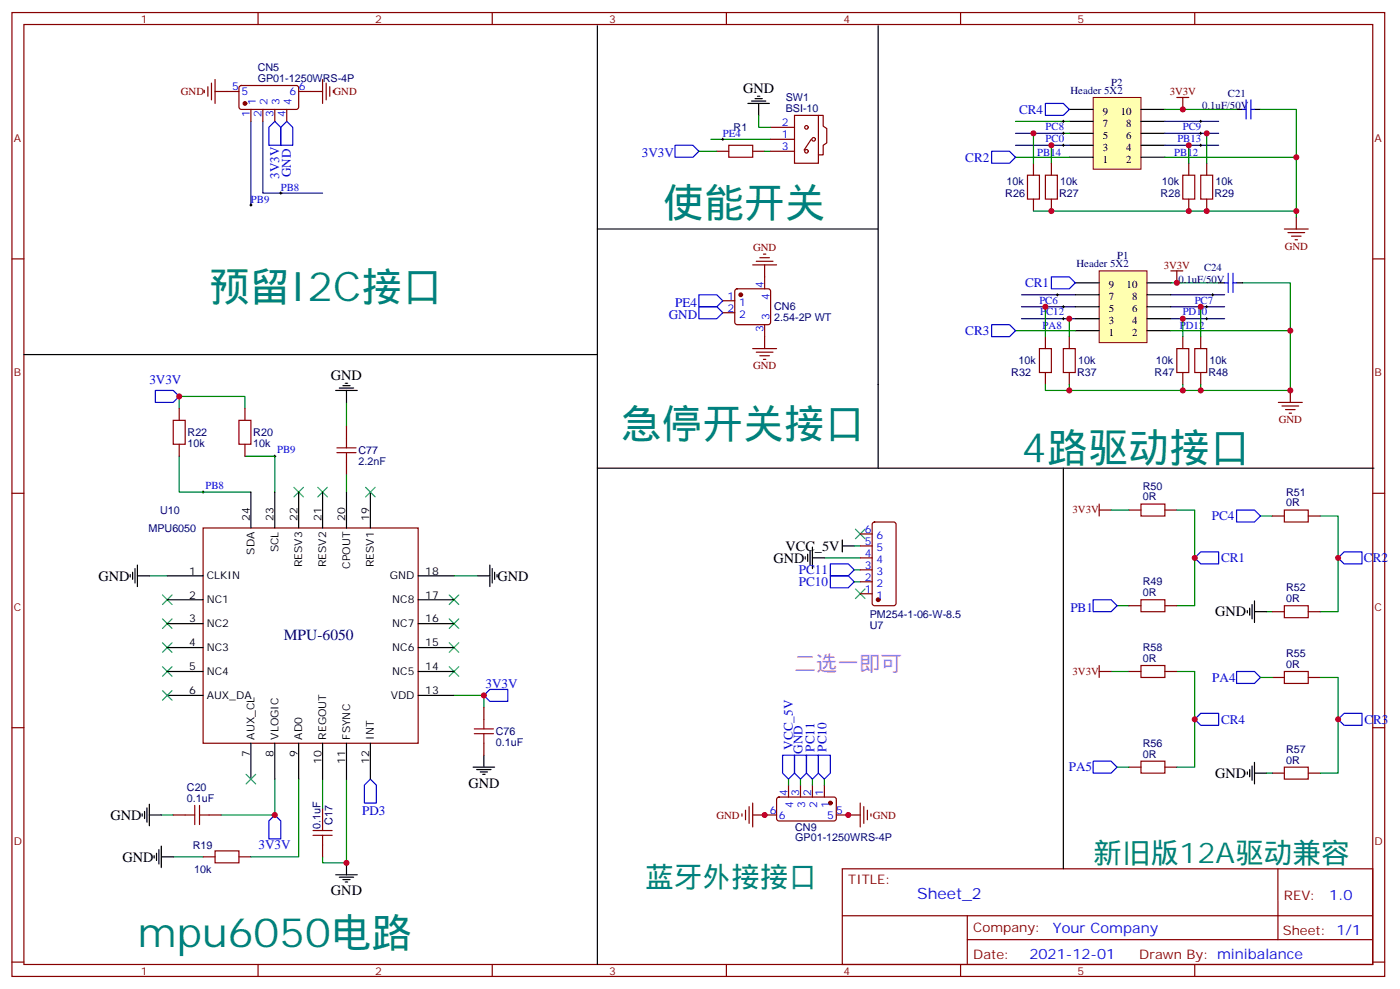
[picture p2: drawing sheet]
<svg xmlns="http://www.w3.org/2000/svg" width="413mm" height="292mm" viewBox="0 0 413 292" stroke-linecap="round" stroke-linejoin="round" font-family="sans-serif">
<g fill="none" stroke="#870000" stroke-width=".35">
<path d="M3.5 3.7h405.4v284.3h-405.4zM7.1 7.2h398.2v277.3h-398.2zM76.2 3.7v3.5M145.3 3.7v3.5M214.5 3.7v3.5M283.6 3.7v3.5M352.8 3.7v3.5M3.5 76.4h3.6M405.3 76.4h3.6M3.5 145.5h3.6M405.3 145.5h3.6M3.5 214.7h3.6"/>
<path d="M405.3 214.7h3.6M248.7 256.3h156.6v28.2h-156.6zM377.3 256.3v20.9M248.7 270.1h156.5M285.6 277.2h119.6M285.6 270.1v14.2M3.5 283.8h3.6M76.2 284.5v3.5M145.3 284.5v3.5M214.5 284.5v3.5M283.6 284.5v3.5M352.8 284.5v3.5"/>
<path d="M405.3 283.8h3.6"/>
</g>
<path d="M74.1 35.8v24.7M77.6 35.8v21.2h17.6" fill="none" stroke="#000080" stroke-width=".35"/>
<path d="M176.4 7.6v276.9" fill="none" stroke="#000" stroke-width=".35"/>
<path d="M322.8 28.8h14.1v21.1h-14.1z" fill="#ffffb0" stroke="#800000" stroke-width=".3"/>
<g fill="none" stroke="#000" stroke-width=".35">
<path d="M259.3 7.6v130.5M220.8 30.5h6.4M221.9 29.8h4.2M223 29.1h2.1M223.7 28.4h.7M224 30.5v3.5M315.7 39.3h7.1M315.7 35.8h7.1M315.7 32.3h7.1M336.9 39.3h7.1M336.9 35.8h7.1M336.9 32.3h7.1"/>
<path d="M315.7 46.4h7.1M315.7 42.9h7.1M336.9 46.4h7.1M336.9 42.9h7.1M7.1 104.6h169.3M99.1 115.2h6.4M100.2 114.5h4.2M101.2 113.8h2.2M102 113.1h.7M102.3 115.2v3.5M176.4 138.1h229.3M74.1 145.2v10.6"/>
<path d="M81.1 145.2v10.6M88.2 145.2v10.6M95.2 145.2v10.6M102.3 145.2v10.6M109.4 145.2v10.6M38.5 169.5v.7M39.2 168.8v2.1M39.9 167.7v4.3M40.6 169.9h3.5M40.6 166.7v6.3M49.4 169.9h10.6M49.4 176.9h10.6"/>
<path d="M123.5 169.9h10.6M123.5 176.9h10.6M141.1 169.9h3.5M144.6 166.7v6.3M145.3 167.7v4.3M146 168.8v2.1M146.8 169.5v.7M49.4 184h10.6M49.4 191h10.6M49.4 198.1h10.6M123.5 184h10.6M123.5 191h10.6"/>
<path d="M123.5 198.1h10.6M49.4 205.1h10.6M74.1 219.3v10.5M81.1 219.3v10.5M88.2 219.3v10.5M95.2 219.3v10.5M102.3 219.3v10.5M109.4 219.3v10.5M123.5 205.1h10.6M42.7 239.4v2.1M43.4 238.3v4.2M44.1 237.2v6.4"/>
<path d="M139.7 226.3h6.3M140.8 227h4.2M141.8 227.7h2.1M142.5 228.4h.7M142.9 222.8v3.5M42 240.1v.7M44.1 240.4h3.5M45.5 252.4v.7M46.2 251.7v2.1M46.9 250.6v4.3M47.6 252.8h3.6M47.6 249.6v6.3"/>
<path d="M99.1 258.1h6.4M100.2 258.8h4.2M101.2 259.5h2.2M102.3 254.5v3.6M102 260.2h.7"/>
</g>
<path d="M299.9 39.3h14.1M344 39.3h15.8M344 35.8h15.8M299.9 42.9h15.8M344 42.9h15.8M301.6 87h15.9M301.6 90.5h15.9M301.6 94h15.9M345.7 87h15.9M345.7 90.5h15.9M345.7 94h15.9" fill="none" stroke="#000080" stroke-width=".35"/>
<g fill="none" stroke="#800000" stroke-width=".35">
<path d="M60.3 26.6v.7M61.4 25.6v2.8M62.4 24.5v5M63.5 27h3.5M63.5 23.5v7M91.7 27h3.5M95.2 23.5v7M96.3 24.5v5M97.4 25.6v2.8M98.4 26.6v.7M347.5 28.8h3.5M349.2 28.8v3.5"/>
<path d="M222.2 78.1h7.1M223.3 77.1h4.9M224.4 76h2.8M225.4 75h.7M225.8 78.1v3.6M379.2 67.6h7.1M380.3 68.6h4.9M381.4 69.7h2.8M382.4 70.7h.7M382.8 64v3.6M225.8 99.3v3.5M222.2 102.8h7.1"/>
<path d="M223.3 103.9h4.9M224.4 105h2.8M225.4 106h.7M377.5 118.7h7M378.5 119.8h5M381 115.2v3.5M379.6 120.8h2.8M380.6 121.9h.8M60 155.8h63.5v63.5h-63.5zM220.1 239v2.8M221.2 237.9v5M222.2 236.9v7"/>
<path d="M254 236.9v7M255.1 237.9v5M256.1 239v2.8M219.1 240.1v.7M222.2 240.4h3.6M250.5 240.4h3.5M257.2 240.1v.7"/>
</g>
<path d="M81.1 35.8l1.8 1.8v5.3h-3.5v-5.3zM84.7 35.8l1.7 1.8v5.3h-3.5v-5.3zM199.3 42.9h5.3l1.8 1.7-1.8 1.8h-5.3zM206.4 87h5.3l1.7 1.7-1.7 1.8h-5.3zM206.4 90.5h5.3l1.7 1.8-1.7 1.7h-5.3zM45.9 115.2h5.3l1.7 1.7-1.7 1.8h-5.3zM142.9 205.1l1.7-1.7h5.3v3.5h-5.3zM109.4 229.8l1.7 1.8v5.3h-3.5v-5.3zM234.6 222.8h3.5v5.3l-1.7 1.7-1.8-1.7zM238.1 222.8h3.6v5.3l-1.8 1.7-1.8-1.7zM241.7 222.8h3.5v5.3l-1.8 1.7-1.7-1.7zM81.1 240.4l1.8 1.8v5.3h-3.5v-5.3z" fill="none" stroke="#00f" stroke-width=".35"/>
<g fill="none" stroke="#a10000" stroke-width=".35">
<path d="M215.2 42.9h7v3.5h-7zM303.4 51.7h3.5v7h-3.5zM308.7 51.7h3.5v7h-3.5zM349.2 51.7h3.6v7h-3.6zM354.5 51.7h3.6v7h-3.6zM306.9 102.8h3.5v7.1h-3.5zM314 102.8h3.5v7.1h-3.5zM347.5 102.8h3.5v7.1h-3.5zM352.8 102.8h3.5v7.1h-3.5zM51.2 124h3.5v7.1h-3.5zM70.6 124h3.5v7.1h-3.5zM99.5 133.5h5.6"/>
<path d="M99.5 132.1h5.6M102.3 129.3v2.8M102.3 133.5v2.8M140.1 216.4h5.6M140.1 215h5.6M142.9 212.2v2.8M142.9 216.4v2.9M57.5 237.6v5.6M58.9 237.6v5.6M54.7 240.4h2.8M58.9 240.4h2.8M63.5 251h7.1v3.5h-7.1z"/>
<path d="M92.4 245h5.7M92.4 246.4h5.7M95.2 242.2v2.8M95.2 246.4v2.8"/>
</g>
<g fill="none" stroke="#870000" stroke-width=".35">
<path d="M67 27h3.6M70.8 25.4l.5-.2 16.5 .1 .4 .6-.1 5.9-.6 .5-16.5-.1-.4-.6v-5.7zM74.1 32.3v3.5M77.6 32.3v3.5M81.1 32.3v3.5M84.7 32.3v3.5M88.2 27h3.5M227.5 37.6h7.1M234.6 34h7.1v14.2h-7.1zM241.7 34h1.4v3.2l1 .7v4.3l-1 .7v2.8h-1.4M211.7 44.6h3.5M222.2 44.6h3.6"/>
<path d="M227.5 44.6h7.1M227.5 41.1h7.1M239.5 41.1l-2.1 3.2M305.2 48.2v3.5M305.2 58.7v3.6M310.4 48.2v3.5M310.4 58.7v3.6M351 48.2v3.5M351 58.7v3.6M356.3 48.2v3.5M356.3 58.7v3.6M213.4 88.7h3.6"/>
<path d="M213.4 92.3h3.6M217.2 85.4l.5-.2h9.1l.5 .2 .2 .5v9.2l-.2 .5-.5 .2h-9.1l-.5-.3-.2-.4v-9.2zM225.8 81.7v3.5M225.8 95.8v3.5M308.7 99.3v3.5M315.7 99.3v3.5M349.2 99.3v3.5M354.5 99.3v3.5M308.7 109.9v3.5M315.7 109.9v3.5M349.2 109.9v3.5M354.5 109.9v3.5"/>
<path d="M52.9 120.5v3.5M52.9 131.1v3.5M72.3 120.5v3.5M72.3 131.1v3.5M102.3 125.8v3.5M102.3 136.3v3.6M142.9 208.7v3.5M142.9 219.3v3.5M95.2 238.7v3.5M229.5 235.3l.5-.2 16.5 .1 .4 .6v6l-.7 .4-16.5-.1-.4-.6v-5.7zM232.8 231.6v3.5M236.4 231.6v3.5"/>
<path d="M239.9 231.6v3.5M243.4 231.6v3.5M51.2 240.4h3.5M60 252.8h3.5M61.7 240.4h3.6M70.6 252.8h3.5M95.2 249.2v3.6M225.8 240.4h3.5M246.9 240.4h3.6"/>
<circle cx="238.1" cy="37.6" r=".53"/>
<circle cx="238.1" cy="44.6" r=".53"/>
<circle cx="240.2" cy="41.1" r=".53"/>
</g>
<g fill="none" stroke="#008700" stroke-width=".35">
<path d="M224 34v3.6h3.5M299.9 35.8h15.8M305.2 39.3v8.9M314 39.3h1.7M356.3 39.3v8.9M206.4 44.6h5.3M209.9 41.1h17.6M225.8 44.6h1.7M310.4 42.9v5.3M351 42.9v5.3M305.2 62.3h77.6v1.7M308.7 90.5v8.8"/>
<path d="M315.7 94v5.3M349.2 94v5.3M354.5 90.5v8.8M102.3 118.7v7.1M308.7 113.4v1.8h40.5M354.5 113.4v1.8M52.9 120.5v-3.6h19.4v3.6M52.9 134.6v10.6h21.2M72.3 134.6h8.8v10.6M102.3 139.9v5.3M44.1 169.9h5.3M134.1 169.9h7"/>
<path d="M134.1 205.1h8.8v3.6M81.1 229.8v10.6h-15.8M88.2 229.8v23h-14.1M95.2 229.8v8.9M102.3 229.8v24.7h-7.1v-1.7M47.6 240.4h3.6M51.2 252.8h8.8"/>
</g>
<g fill="none" stroke="#000" stroke-width=".3">
<path d="M313.6 35.8h.7M313.6 39.3h.7M314 35.5v.7M314 39v.7M354.2 35.8h.7M354.2 39.3h.7M354.5 35.5v.7M354.5 39v.7M82.5 57h.8M82.9 56.6v.7M213.1 41.1h.7M213.4 40.7v.8"/>
<path d="M313.6 42.9h.7M314 42.5v.7M354.2 42.9h.7M354.5 42.5v.7M73.7 60.5h.7M74.1 60.1v.8M311.9 87h.7M312.2 86.6v.7M313.6 94h.7M313.6 90.5h.7M314 90.1v.7M314 93.7v.7"/>
<path d="M356 94h.7M356 90.5h.7M356.3 90.1v.7M356.3 93.7v.7M357.7 87h.7M358.1 86.6v.7M80.8 134.6h.7M81.1 134.2v.7M59.6 145.2h.7M60 144.8v.7"/>
</g>
<g fill="#870000" stroke="#870000" stroke-width=".35">
<circle cx="218.7" cy="87" r=".53"/>
<circle cx="72.3" cy="30.5" r=".53"/>
<circle cx="245.2" cy="236.9" r=".53"/>
</g>
<g fill="none" stroke="#3c3" stroke-width=".35">
<path d="M86.8 143.8l2.8 2.8M89.6 143.8l-2.8 2.8M93.8 143.8l2.9 2.8M96.7 143.8l-2.9 2.8M107.9 143.8l2.9 2.8M110.8 143.8l-2.9 2.8M48 175.5l2.8 2.8M50.8 175.5l-2.8 2.8M132.6 175.5l2.9 2.8M135.5 175.5l-2.9 2.8M48 196.7l2.8 2.8M48 189.6l2.8 2.8"/>
<path d="M48 182.6l2.8 2.8M50.8 196.7l-2.8 2.8M50.8 189.6l-2.8 2.8M50.8 182.6l-2.8 2.8M132.6 196.7l2.9 2.8M132.6 189.6l2.9 2.8M132.6 182.6l2.9 2.8M135.5 196.7l-2.9 2.8M135.5 189.6l-2.9 2.8M135.5 182.6l-2.9 2.8M48 203.7l2.8 2.9M50.8 203.7l-2.8 2.9"/>
<path d="M72.7 228.4l2.8 2.8M75.5 228.4l-2.8 2.8"/>
</g>
<path d="M324.6 79.9h14.1v21.2h-14.1z" fill="#ffffb0" stroke="#800000" stroke-width=".3"/>
<g fill="none" stroke="#000" stroke-width=".35">
<path d="M365.1 32.3h1.8M370.4 32.3h1.8M317.5 97.5h7.1M317.5 94h7.1M317.5 90.5h7.1M317.5 87h7.1M317.5 83.4h7.1M338.7 97.5h7M338.7 94h7M338.7 90.5h7M338.7 87h7M338.7 83.4h7"/>
<path d="M359.8 83.4h1.8M365.1 83.4h1.8M314 138.1v118.2M248.7 159.3v3.5M237.8 164.2v.7M238.5 163.5v2.1M239.2 162.5v4.2M239.9 164.6h3.5M239.9 161.4v6.3M248.7 161h3.5M369 179.4v2.1M369.7 178.3v4.3"/>
<path d="M370.4 177.3v6.3M368.3 180.1v.7M370.4 180.4h3.5M368.3 227.7v.7M369 227v2.1M369.7 226v4.2M370.4 224.9v6.3M370.4 228.1h3.5"/>
</g>
<g fill="none" stroke="#008700" stroke-width=".35">
<path d="M344 32.3h21.1M372.2 32.3h10.6v30M299.9 46.4h15.8M344 46.4h38.8M299.9 97.5h17.6M345.7 97.5h35.3v17.7h-31.8v-1.8M345.7 83.4h14.1M366.9 83.4h14.1v14.1M315.7 113.4v1.8M328.1 150.5h5.3M347.5 150.5h5.3v28.2h-5.3M372.2 152.2h3.5"/>
<path d="M389.8 152.2h5.3v28.2h-5.3M243.4 164.6h10.6M252.2 171.6h1.8M252.2 168.1h1.8M252.2 161h1.8M329.8 178.7h3.6M328.1 198.1h5.3M347.5 198.1h5.3v28.2h-5.3M372.2 199.8h3.5M373.9 180.4h1.8M389.8 199.8h5.3v28.3h-5.3M232.8 229.8v1.8"/>
<path d="M236.4 229.8v1.8M239.9 229.8v1.8M243.4 229.8v1.8M329.8 226.3h3.6M373.9 228.1h1.8"/>
</g>
<g fill="none" stroke="#00f" stroke-width=".35">
<path d="M308.7 30.5h5.3l1.7 1.8-1.7 1.7h-5.3zM366.9 32.3h1M367.9 29.5v5.6M369.4 29.5v5.6M369.4 32.3h1M292.8 44.6h5.3l1.8 1.8-1.8 1.8h-5.3zM292.8 95.8h5.3l1.8 1.7-1.8 1.8h-5.3zM310.4 81.7h5.3l1.8 1.7-1.8 1.8h-5.3zM361.6 83.4h1.1M362.7 80.6v5.7M364.1 80.6v5.7M364.1 83.4h1"/>
<path d="M365.1 150.5h5.3l1.8 1.7-1.8 1.8h-5.3zM245.2 166.3h5.3l1.7 1.8-1.7 1.8h-5.3zM245.2 169.9h5.3l1.7 1.7-1.7 1.8h-5.3zM322.8 176.9h5.3l1.7 1.8-1.7 1.7h-5.3zM352.8 164.6l1.7-1.8h5.3v3.5h-5.3zM395.1 164.6l1.8-1.8h5.3v3.5h-5.3zM365.1 198.1h5.3l1.8 1.7-1.8 1.8h-5.3zM352.8 212.2l1.7-1.8h5.3v3.6h-5.3zM395.1 212.2l1.8-1.8h5.3v3.6h-5.3zM231.1 222.8h3.5v5.3l-1.8 1.7-1.7-1.7zM322.8 224.5h5.3l1.7 1.8-1.7 1.8h-5.3z"/>
</g>
<path d="M336.9 148.7h7.1v3.5h-7.1zM379.2 150.5h7.1v3.5h-7.1zM336.9 176.9h7.1v3.5h-7.1zM379.2 178.7h7.1v3.5h-7.1zM336.9 196.3h7.1v3.5h-7.1zM379.2 198.1h7.1v3.5h-7.1zM336.9 224.5h7.1v3.6h-7.1zM379.2 226.3h7.1v3.5h-7.1z" fill="none" stroke="#a10000" stroke-width=".35"/>
<g fill="none" stroke="#870000" stroke-width=".35">
<path d="M254 157.5h3.5M257.8 154.2l.4-.2h5.7l.6 .4 .1 23.6-.5 .6-5.9 .1-.6-.5-.1-23.5zM333.4 150.5h3.5M344 150.5h3.5M375.7 152.2h3.5M386.3 152.2h3.5M254 175.2h3.5M254 171.6h3.5M254 168.1h3.5M254 164.6h3.5M254 161h3.5M333.4 178.7h3.5"/>
<path d="M344 178.7h3.5M333.4 198.1h3.5M344 198.1h3.5M375.7 180.4h3.5M375.7 199.8h3.5M386.3 180.4h3.5M386.3 199.8h3.5M333.4 226.3h3.5M344 226.3h3.5M375.7 228.1h3.5M386.3 228.1h3.5"/>
</g>
<path d="M345.7 79.9h3.5M347.5 79.9v3.5M324.6 150.5h3.5M324.6 148.7v3.5M324.6 196.3v3.5M324.6 198.1h3.5" fill="none" stroke="#800000" stroke-width=".35"/>
<path d="M252.6 156.1l2.8 2.8M255.4 156.1l-2.8 2.8M252.6 173.7l2.8 2.9M255.4 173.7l-2.8 2.9" fill="none" stroke="#3c3" stroke-width=".35"/>
<circle cx="259.3" cy="176.9" r=".53" fill="#870000" stroke="#870000" stroke-width=".35"/>
<g fill="#c00">
<circle cx="81.1" cy="240.4" r=".88"/>
<circle cx="142.9" cy="205.1" r=".88"/>
<circle cx="102.3" cy="254.5" r=".88"/>
<circle cx="52.9" cy="116.9" r=".88"/>
<circle cx="305.2" cy="39.3" r=".88"/>
<circle cx="310.4" cy="42.9" r=".88"/>
<circle cx="308.7" cy="90.5" r=".88"/>
<circle cx="315.7" cy="94" r=".88"/>
<circle cx="349.3" cy="94" r=".88"/>
<circle cx="354.5" cy="90.5" r=".88"/>
<circle cx="351" cy="42.9" r=".88"/>
<circle cx="356.3" cy="39.3" r=".88"/>
<circle cx="356.3" cy="62.3" r=".88"/>
<circle cx="354.5" cy="115.2" r=".88"/>
<circle cx="395.1" cy="164.6" r=".88"/>
<circle cx="382.8" cy="62.3" r=".88"/>
<circle cx="382.8" cy="46.4" r=".88"/>
<circle cx="349.3" cy="32.3" r=".88"/>
<circle cx="381" cy="115.2" r=".88"/>
<circle cx="381" cy="97.5" r=".88"/>
<circle cx="347.5" cy="83.4" r=".88"/>
<circle cx="349.3" cy="115.2" r=".88"/>
<circle cx="315.7" cy="115.2" r=".88"/>
<circle cx="310.4" cy="62.3" r=".88"/>
<circle cx="351" cy="62.3" r=".88"/>
<circle cx="225.8" cy="240.4" r=".88"/>
<circle cx="250.5" cy="240.4" r=".88"/>
<circle cx="352.8" cy="164.6" r=".88"/>
<circle cx="352.8" cy="212.2" r=".88"/>
<circle cx="395.1" cy="212.2" r=".88"/>
</g>
<path d="M176.4 67.6h82.9" fill="none" stroke="#000" stroke-width=".35"/>
<g font-size="12" fill="#008080">
<text x="195.8" y="64">使能开关</text>
<text x="61.7" y="88.7">预留I2C接口</text>
<text x="183.4" y="129.3">急停开关接口</text>
<text x="301.6" y="136.3">4路驱动接口</text>
<text x="40.6" y="279.2">mpu6050电路</text>
</g>
<g font-size="8.5" fill="#008080">
<text x="322.8" y="254.5">新旧版12A驱动兼容</text>
<text x="190.5" y="261.6">蓝牙外接接口</text>
</g>
<text font-size="6.3" fill="#f0f" x="234.6" y="198.1">二选一即可</text>
<text font-size="4.6" fill="#000080" x="83.8" y="188.7">MPU-6050</text>
<text font-size="4.6" fill="#00f" x="270.8" y="265.3">Sheet_2</text>
<g font-size="4.2">
<text x="219.4" y="27.3">GND</text>
<text x="97.7" y="112">GND</text>
<text x="228.4" y="166">GND</text>
<text x="231.9" y="162.5">VCC_5V</text>
<text x="29.1" y="171.3">GND</text>
<text x="146.9" y="171.3">GND</text>
<text x="358.8" y="181.9">GND</text>
<text x="138.3" y="232.4">GND</text>
<text x="358.8" y="229.5">GND</text>
<text x="32.6" y="241.9">GND</text>
<text x="36.2" y="254.2">GND</text>
<text x="97.7" y="264.1">GND</text>
</g>
<g font-size="4.2" fill="#00f">
<text x="392.5" y="265.6">1.0</text>
<text x="310.9" y="275.1">Your Company</text>
<text x="304" y="282.9">2021-12-01</text>
</g>
<g font-size="3.9" fill="#00f">
<text x="300.9" y="33.5">CR4</text>
<text x="189.5" y="46.3">3V3V</text>
<text x="285" y="47.7">CR2</text>
<text x="82.4" y="52.8" transform="rotate(-90 82.4 52.8)">3V3V</text>
<text x="85.9" y="52.2" transform="rotate(-90 85.9 52.2)">GND</text>
<text x="302.7" y="84.6">CR1</text>
<text x="197.5" y="94">GND</text>
<text x="199.4" y="90.5">PE4</text>
<text x="285" y="98.8">CR3</text>
<text x="44.1" y="113.4">3V3V</text>
<text x="357.8" y="153.4">PC4</text>
<text x="360.5" y="165.9">CR1</text>
<text x="402.7" y="165.9">CR2</text>
<text x="235.9" y="169.3">PC11</text>
<text x="235.9" y="172.8">PC10</text>
<text x="316" y="180.5">PB1</text>
<text x="143.3" y="202.8">3V3V</text>
<text x="357.9" y="201.1">PA4</text>
<text x="360.5" y="213.5">CR4</text>
<text x="402.9" y="213.5">CR3</text>
<text x="234.1" y="221.1" transform="rotate(-90 234.1 221.1)">VCC_5V</text>
<text x="240.5" y="221.8" transform="rotate(-90 240.5 221.8)">PC11</text>
<text x="244" y="221.8" transform="rotate(-90 244 221.8)">PC10</text>
<text x="236.9" y="222.4" transform="rotate(-90 236.9 222.4)">GND</text>
<text x="315.6" y="227.6">PA5</text>
<text x="106.9" y="240.4">PD3</text>
<text x="76.3" y="250.5">3V3V</text>
</g>
<g font-size="3.9" fill="#800">
<text x="250.5" y="260.9">TITLE:</text>
<text x="379.1" y="265.6">REV:</text>
<text x="287.4" y="275.1">Company:</text>
<text x="378.7" y="275.7">Sheet: 1/1</text>
<text x="287.4" y="282.8">Date:</text>
<text x="336.4" y="282.8">Drawn By: minibalance</text>
</g>
<g font-size="3.2" fill="#800">
<text x="41.6" y="6.7">1</text>
<text x="110.8" y="6.7">2</text>
<text x="179.9" y="6.7">3</text>
<text x="249.1" y="6.7">4</text>
<text x="318.2" y="6.7">5</text>
<text x="4.1" y="41.8">A</text>
<text x="405.9" y="41.8">A</text>
<text x="4.1" y="110.9">B</text>
<text x="405.9" y="110.9">B</text>
<text x="4.1" y="180.1">C</text>
<text x="405.9" y="180.1">C</text>
<text x="4.1" y="249.2">D</text>
<text x="405.9" y="249.2">D</text>
<text x="41.6" y="287.5">1</text>
<text x="110.8" y="287.5">2</text>
<text x="179.9" y="287.5">3</text>
<text x="249.1" y="287.5">4</text>
<text x="318.2" y="287.5">5</text>
</g>
<g font-size="3.2" fill="#000080">
<text x="76.1" y="21">CN5</text>
<text x="76.1" y="24.2">GP01-1250WRS-4P</text>
<text x="232" y="29.9">SW1</text>
<text x="316.1" y="27.7">Header 5X2</text>
<text x="328.1" y="25.3">P2</text>
<text x="362.6" y="28.7">C21</text>
<text x="232" y="33">BSI-10</text>
<text x="355" y="32.2">0.1uF/50V</text>
<text x="216.6" y="38.6">R1</text>
<text x="296.8" y="58.1">R26</text>
<text x="297.2" y="54.6">10k</text>
<text x="312.7" y="58.1">R27</text>
<text x="313.1" y="54.6">10k</text>
<text x="342.7" y="58.1">R28</text>
<text x="343.1" y="54.6">10k</text>
<text x="358.6" y="58.1">R29</text>
<text x="358.9" y="54.6">10k</text>
<text x="329.9" y="76.4">P1</text>
<text x="317.9" y="78.8">Header 5X2</text>
<text x="348" y="83.4">0.1uF/50V</text>
<text x="355.5" y="79.9">C24</text>
<text x="228.6" y="94.7">2.54-2P WT</text>
<text x="228.6" y="91.5">CN6</text>
<text x="300.7" y="107.5">10k</text>
<text x="318.4" y="107.5">10k</text>
<text x="341.3" y="107.5">10k</text>
<text x="357.2" y="107.5">10k</text>
<text x="298.6" y="111">R32</text>
<text x="318" y="111">R37</text>
<text x="340.9" y="111">R47</text>
<text x="356.8" y="111">R48</text>
<text x="55.4" y="131.9">10k</text>
<text x="55.4" y="128.7">R22</text>
<text x="74.8" y="131.9">10k</text>
<text x="74.8" y="128.7">R20</text>
<text x="105.8" y="137.1">2.2nF</text>
<text x="105.8" y="134">C77</text>
<text x="337.4" y="147.6">0R</text>
<text x="337.4" y="144.4">R50</text>
<text x="379.7" y="149.4">0R</text>
<text x="379.7" y="146.2">R51</text>
<text x="47.3" y="151.6">U10</text>
<text x="43.8" y="156.9">MPU6050</text>
<text x="337.4" y="172.6">R49</text>
<text x="337.4" y="175.9">0R</text>
<text x="379.7" y="177.6">0R</text>
<text x="379.7" y="174.4">R52</text>
<text x="256.8" y="182.3">PM254-1-06-W-8.5</text>
<text x="256.8" y="185.4">U7</text>
<text x="337.4" y="195.3">0R</text>
<text x="337.4" y="192">R58</text>
<text x="379.7" y="197">0R</text>
<text x="379.7" y="193.8">R55</text>
<text x="146.4" y="220">0.1uF</text>
<text x="146.4" y="216.9">C76</text>
<text x="337.4" y="220.3">R56</text>
<text x="337.4" y="223.5">0R</text>
<text x="379.7" y="225.2">0R</text>
<text x="379.7" y="222.1">R57</text>
<text x="55.2" y="233.4">C20</text>
<text x="55.2" y="236.5">0.1uF</text>
<text x="94.6" y="244.6" transform="rotate(-90 94.6 244.6)">0.1uF</text>
<text x="98.2" y="243.4" transform="rotate(-90 98.2 243.4)">C17</text>
<text x="234.8" y="245">CN9</text>
<text x="57" y="250.4">R19</text>
<text x="234.8" y="247.9">GP01-1250WRS-4P</text>
<text x="57.3" y="257.4">10k</text>
</g>
<g font-size="3.2" fill="#800000">
<text x="53.4" y="28">GND</text>
<text x="98.5" y="28">GND</text>
<text x="345.4" y="28.1">3V3V</text>
<text x="222.4" y="74.1">GND</text>
<text x="379.3" y="73.6">GND</text>
<text x="343.6" y="79.3">3V3V</text>
<text x="222.4" y="108.9">GND</text>
<text x="377.6" y="124.8">GND</text>
<text x="316.7" y="151.5">3V3V</text>
<text x="316.7" y="199.1">3V3V</text>
<text x="211.6" y="241.6">GND</text>
<text x="257.7" y="241.6">GND</text>
</g>
<g font-size="3.2" fill="#00f">
<text x="68.5" y="26.6">5</text>
<text x="71.3" y="28">5</text>
<text x="85.5" y="28">6</text>
<text x="88.2" y="26.6">6</text>
<text x="73.7" y="34.5" transform="rotate(-90 73.7 34.5)">1</text>
<text x="75.5" y="31" transform="rotate(-90 75.5 31)">1</text>
<text x="77.3" y="34.5" transform="rotate(-90 77.3 34.5)">2</text>
<text x="79" y="31" transform="rotate(-90 79 31)">2</text>
<text x="80.8" y="34.5" transform="rotate(-90 80.8 34.5)">3</text>
<text x="82.5" y="31" transform="rotate(-90 82.5 31)">3</text>
<text x="84.3" y="34.5" transform="rotate(-90 84.3 34.5)">4</text>
<text x="86.1" y="31" transform="rotate(-90 86.1 31)">4</text>
<text x="213.4" y="40.5">PE4</text>
<text x="230.8" y="37.2">2</text>
<text x="230.8" y="40.7">1</text>
<text x="308.7" y="38.4">PC8</text>
<text x="308.7" y="41.9">PC0</text>
<text x="347.6" y="41.9">PB13</text>
<text x="349.2" y="38.4">PC9</text>
<text x="230.8" y="44.3">3</text>
<text x="306.3" y="46">PB14</text>
<text x="346.7" y="46">PB12</text>
<text x="74.1" y="59.9">PB9</text>
<text x="82.9" y="56.3">PB8</text>
<text x="214.8" y="88.4">1</text>
<text x="225.4" y="85" transform="rotate(-90 225.4 85)">4</text>
<text x="227.2" y="88.5" transform="rotate(-90 227.2 88.5)">4</text>
<text x="306.9" y="89.5">PC6</text>
<text x="352.8" y="89.5">PC7</text>
<text x="214.8" y="91.9">2</text>
<text x="218.3" y="90.1">1</text>
<text x="218.3" y="93.7">2</text>
<text x="227.2" y="94.5" transform="rotate(-90 227.2 94.5)">3</text>
<text x="307.1" y="93.1">PC12</text>
<text x="349.2" y="93.1">PD10</text>
<text x="225.4" y="98" transform="rotate(-90 225.4 98)">3</text>
<text x="307.9" y="97.2">PA8</text>
<text x="348.4" y="97.2">PD12</text>
<text x="81.8" y="133.7">PB9</text>
<text x="60.7" y="144.3">PB8</text>
<text x="255.3" y="160.7">5</text>
<text x="255.3" y="157.2">6</text>
<text x="258.8" y="158.9">6</text>
<text x="255.3" y="167.7">3</text>
<text x="255.3" y="164.2">4</text>
<text x="258.8" y="166">4</text>
<text x="258.8" y="162.5">5</text>
<text x="255.3" y="171.3">2</text>
<text x="258.8" y="173">2</text>
<text x="258.8" y="169.5">3</text>
<text x="255.3" y="174.8">1</text>
<text x="258.8" y="176.6">1</text>
<text x="232.5" y="234.9" transform="rotate(-90 232.5 234.9)">4</text>
<text x="234.2" y="238.4" transform="rotate(-90 234.2 238.4)">4</text>
<text x="236" y="234.9" transform="rotate(-90 236 234.9)">3</text>
<text x="237.8" y="238.4" transform="rotate(-90 237.8 238.4)">3</text>
<text x="239.5" y="234.9" transform="rotate(-90 239.5 234.9)">2</text>
<text x="241.3" y="238.4" transform="rotate(-90 241.3 238.4)">2</text>
<text x="243.1" y="234.9" transform="rotate(-90 243.1 234.9)">1</text>
<text x="244.8" y="238.4" transform="rotate(-90 244.8 238.4)">1</text>
<text x="227.3" y="240.1">6</text>
<text x="230" y="241.5">6</text>
<text x="244.2" y="241.5">5</text>
<text x="246.9" y="240.1">5</text>
</g>
<g font-size="3.2">
<text x="325.6" y="33.9">9</text>
<text x="330.9" y="33.9">10</text>
<text x="325.6" y="40.9">5</text>
<text x="325.6" y="37.4">7</text>
<text x="332.5" y="40.9">6</text>
<text x="332.5" y="37.4">8</text>
<text x="325.6" y="48">1</text>
<text x="325.6" y="44.5">3</text>
<text x="332.5" y="48">2</text>
<text x="332.5" y="44.5">4</text>
<text x="327.4" y="88.5">7</text>
<text x="327.4" y="85">9</text>
<text x="332.7" y="85">10</text>
<text x="334.3" y="88.5">8</text>
<text x="327.4" y="95.6">3</text>
<text x="327.4" y="92.1">5</text>
<text x="334.3" y="95.6">4</text>
<text x="334.3" y="92.1">6</text>
<text x="327.4" y="99.1">1</text>
<text x="334.3" y="99.1">2</text>
<text x="73.7" y="153.6" transform="rotate(-90 73.7 153.6)">24</text>
<text x="80.8" y="153.6" transform="rotate(-90 80.8 153.6)">23</text>
<text x="87.8" y="153.6" transform="rotate(-90 87.8 153.6)">22</text>
<text x="94.9" y="153.6" transform="rotate(-90 94.9 153.6)">21</text>
<text x="102" y="153.6" transform="rotate(-90 102 153.6)">20</text>
<text x="109" y="153.6" transform="rotate(-90 109 153.6)">19</text>
<text x="75.1" y="163.6" transform="rotate(-90 75.1 163.6)">SDA</text>
<text x="82.2" y="163" transform="rotate(-90 82.2 163)">SCL</text>
<text x="89.3" y="167.4" transform="rotate(-90 89.3 167.4)">RESV3</text>
<text x="96.3" y="167.4" transform="rotate(-90 96.3 167.4)">RESV2</text>
<text x="103.4" y="167.7" transform="rotate(-90 103.4 167.7)">CPOUT</text>
<text x="110.4" y="167.4" transform="rotate(-90 110.4 167.4)">RESV1</text>
<text x="55.8" y="169.5">1</text>
<text x="61" y="170.9">CLKIN</text>
<text x="115.1" y="170.9">GND</text>
<text x="125.6" y="169.5">18</text>
<text x="55.8" y="176.6">2</text>
<text x="61" y="178">NC1</text>
<text x="115.8" y="178">NC8</text>
<text x="125.6" y="176.6">17</text>
<text x="55.8" y="183.6">3</text>
<text x="61" y="185">NC2</text>
<text x="115.8" y="185">NC7</text>
<text x="125.6" y="183.6">16</text>
<text x="55.8" y="190.7">4</text>
<text x="125.6" y="190.7">15</text>
<text x="55.8" y="197.7">5</text>
<text x="61" y="192.1">NC3</text>
<text x="115.8" y="192.1">NC6</text>
<text x="125.6" y="197.7">14</text>
<text x="61" y="199.1">NC4</text>
<text x="115.8" y="199.1">NC5</text>
<text x="55.8" y="204.8">6</text>
<text x="61" y="206.2">AUX_DA</text>
<text x="115.4" y="206.2">VDD</text>
<text x="125.6" y="204.8">13</text>
<text x="75.1" y="218.2" transform="rotate(-90 75.1 218.2)">AUX_CL</text>
<text x="82.2" y="218.2" transform="rotate(-90 82.2 218.2)">VLOGIC</text>
<text x="89.3" y="218.2" transform="rotate(-90 89.3 218.2)">AD0</text>
<text x="96.3" y="218.2" transform="rotate(-90 96.3 218.2)">REGOUT</text>
<text x="103.4" y="218.2" transform="rotate(-90 103.4 218.2)">FSYNC</text>
<text x="110.4" y="218.2" transform="rotate(-90 110.4 218.2)">INT</text>
<text x="73.7" y="223.4" transform="rotate(-90 73.7 223.4)">7</text>
<text x="80.8" y="223.4" transform="rotate(-90 80.8 223.4)">8</text>
<text x="87.8" y="223.4" transform="rotate(-90 87.8 223.4)">9</text>
<text x="94.9" y="225.4" transform="rotate(-90 94.9 225.4)">10</text>
<text x="102" y="225.4" transform="rotate(-90 102 225.4)">11</text>
<text x="109" y="225.4" transform="rotate(-90 109 225.4)">12</text>
</g>
</svg>
